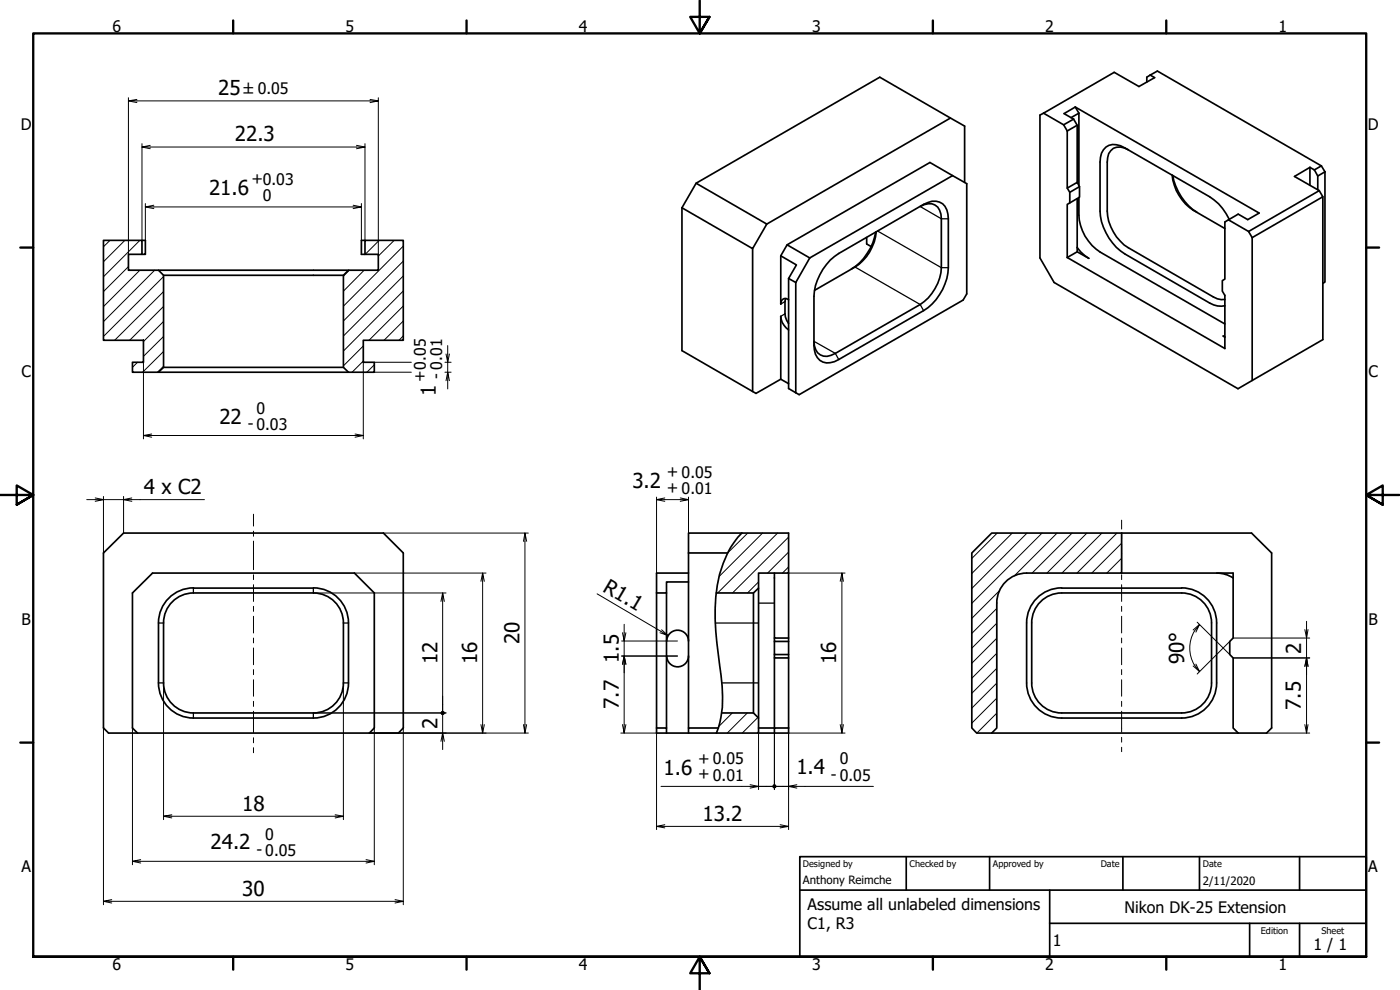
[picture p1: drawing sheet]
<svg xmlns="http://www.w3.org/2000/svg" width="420mm" height="297mm" viewBox="0 0 420 297" stroke-linecap="round" stroke-linejoin="round" font-family="sans-serif">
<!-- layer: Hatch (ISO) -->
<g fill="none" stroke="#000" stroke-width=".3">
<path d="M33 72.1l-1.9 1.9M37.5 72.1l-6.4 6.4M38.5 80l-7.4 7.5M42 72.1l-10.9 10.9M42.6 75.9l-.3 .4M113.8 72.1l-4.2 4.2M118.3 72.1l-4.8 4.7M121 78.3l-17.9 18M121 73.8l-17.9 18.1M42 81.1l-10.9 10.9M46.4 81.1l-15.3 15.4M49.1 96.4l-6 6.1"/>
<path d="M49.1 91.9l-10.2 10.2M49.1 87.5l-14.7 14.6M49.1 83l-18 18M104.8 81.1l-1.7 1.8M109.3 81.1l-6.2 6.3M121 96.3l-5.7 5.8M121 91.8l-10.3 10.3M121 87.3l-17.9 18M121 82.8l-17.9 18M41.3 108.7l-1.5 1.5M49.1 109.9l-1.9 1.8M49.1 105.5l-6.3 6.2"/>
<path d="M49.1 101l-6 5.9M109 108.3l-3.3 3.4M109 103.8l-5.9 6M112.3 109.5l-2.2 2.2M121 100.8l-1.2 1.3M224.4 159.9l-6.1 6.1M228.9 159.9l-13.1 13.1M233.4 159.9l-18 18M299.3 159.9l-7.6 7.7M303.8 159.9l-12.1 12.2M308.2 159.9l-16.5 16.7M312.7 159.9l-21 21.1"/>
<path d="M317.2 159.9l-12.8 12.9M321.8 159.9l-12 12M326.2 159.9l-12 12M330.7 159.9l-12 12M335.2 159.9l-12 12M227.6 174.6l-3.3 3.3M236.7 170.1l-1.9 1.8M236.7 165.7l-6.3 6.2M236.7 161.1l-16.9 16.8M300 177.2l-8.3 8.3M336.6 167.5l-4.4 4.4M336.6 163l-8.9 8.9"/>
<path d="M299.1 196l-7.4 7.5M299.1 191.5l-7.4 7.5M299.1 187l-7.4 7.5M299.1 182.5l-7.4 7.5M219.8 213.9l-4.2 4.1M224.3 213.9l-6.1 6M227.5 215.3l-4.7 4.6M227.6 219.6l-.3 .3M299.1 214l-5.9 5.9M299.1 209.5l-7.4 7.5M299.1 205l-7.4 7.5M299.1 200.5l-7.4 7.5"/>
</g>
<!-- layer: Visible Narrow (ISO) -->
<g fill="none" stroke="#000" stroke-width=".38">
<path d="M263.4 69.3l19.1 11h2.1M276.2 62l6.3 3.6h2.1M235.6 94.2l-1.3 .7M235.6 90.5l-1.3 .7M256.6 80.1l19.6 11.3 1 1.8M244.3 102.4l6.4 3.6 1 1.9M58 176.5v1.4M94 176.5v1.4M47.6 186.9h1.5M103.1 186.9h1.5M214.7 186.9h12.9M227.6 181h4.8"/>
<path d="M47.6 204.9h1.5M58 213.9v1.5M94 213.9v1.5M103.1 204.9h1.5M216.6 204.9h11"/>
</g>
<!-- layer: Visible (ISO) -->
<g fill="none" stroke="#000" stroke-width=".51">
<path d="M285.2 35.4l-55.1 31.8M313.2 34l-1.1 .5v42.9l4.3 7.4 55.1 31.8 25.5-14.7v-42.9M313.2 34l6 3.5M319.2 37.5l1.1 1.8M320.3 39.3v17.1l.8 1.3v3.2l-.8 .4v16M322.2 35.7l1.1 1.9-3 1.7M322.2 35.7l-3 1.8M322.7 32.1l55.2 31.8-3.4 2-2.9-1.7-2.9 1.8M322.7 32.1l-3.4 2 2.9 1.6M322.7 32.1l1.1 1.9M323.3 37.6v17.1M323.8 34v21.6"/>
<path d="M323.8 34l-2.4 1.3M345.2 22.5l2.1-1.2 49.3 28.5M345.2 22.5l1.3 .8-4.7 2.7-7.4-4.3-21.2 12.3M345.2 22.5l-1 .7v1.4M208.9 55l21.2 12.2-4.2 7.4-21.2-12.3M285.9 52.7l4.2 2.4v33.1l-1 1.8-49.3 28.4-1-.6M285.9 52.7l-6.8-3.9-42.9 24.7M285.9 52.7l-42.9 24.7M289.5 54.7v-16.9l-25.5-14.6-55.1 31.8-4.2 7.3M321.1 57.7l2.9-1.7v3.2l-2.9 1.7M323.3 59.6v14.7M323.8 59.3a18.2 18.2 0 0 0 1.8 11.6 13.6 13.6 0 0 0 4.5 4.7l37.5 21.6"/>
<path d="M324 56l-.7-1.3-3 1.7M338.6 44.9a3.8 3.8 0 0 0-6.2 2.4l-.1 16.1a14 14 0 0 0 6.3 10.9l25.5 14.8 1.2 .5 1.2 .3 1.1-.1M351.8 52.6a14.5 14.5 0 0 0 6.3 10.5l9.5 5.5M351.9 52.6a16.7 16.7 0 0 0 7.3 11.1M393.1 50.2l1.4 .8M393.1 50.2v5.4M393.1 50.2l-4.6 2.7 7.4 4.3M394.5 51l1 1.8 2.1-1.3M395.5 52.8v4.1M395.9 57.2l1.1 1.8-21.2 12.3M395.9 57.2l-21.2 12.3M396.6 49.8l1 1.7"/>
<path d="M396.6 49.8l-2.1 1.2M397.6 51.5v33.1l-.6 .4M31.1 72.1h11.5v4.2h-4.1v4.8h9.1l1.5 1.5v27.6l-1.5 1.5h-7.8v-3h3.3v-6.6h-12zM42.6 72.1h1v4.2h-1M109.5 72.1h11.5v30h-12v6.6h3.3v3h-7.7l-1.5-1.5v-27.6l1.5-1.5h8.9v-4.8h-4zM109.5 72.1h-1v4.2h1M204.7 62.3v42.9l22.2 12.8 7.4-4.2M225.9 74.6v42.9M234.3 76.8v14.4a1.42 1.42 0 0 1 .7-1.5 1.42 1.42 0 0 1 1.7 .2M243 77.4l-6.8-3.9-1.9 3.3 4.7 2.7-2.3 4.1 2.1 1.2M243 77.4l-4.2 7.4M249.2 78l2.5-1.9 25.5-14.8a5.1 5.1 0 0 1 5.7-.2 5.7 5.7 0 0 1 1.7 4.5v14.7a16.2 16.2 0 0 1-7.4 12.9l-25.5 14.7a4.4 4.4 0 0 1-7-1.6l-.4-2.7v-14.7a16.8 16.8 0 0 1 4.9-10.9z"/>
<path d="M260.1 71.2v2l1.3 .8M262.8 69.6a16.7 16.7 0 0 1-7.3 11.1M263 69.6a14 14 0 0 1-6.4 10.5l-12.1 7M276.2 62a3.9 3.9 0 0 1 4.4-.5 3.9 3.9 0 0 1 1.9 4.1v14.7a14.4 14.4 0 0 1-6.3 11.1l-25.5 14.6a4.1 4.1 0 0 1-5.3-.2l-1-2.1-.1-1.3M323.3 74.3l1.1 1.3 2.4 1.9-3.5-1.9zM323.3 75.6l-3 1.7M368.7 66l-1.1 .6v17.1l-.8 .5v3.2l.8 1.2v16l-47.3-27.3M368.7 66l6 3.5M368.9 65.8a16 16 0 0 0-5.9-6.8l-25.4-14.6a4.4 4.4 0 0 0-7 1.6l-.5 2.6v14.8a16.7 16.7 0 0 0 7.5 12.8l25.4 14.7a6.2 6.2 0 0 0 4.6 .8M374.7 69.5l1.1 1.8M375.8 71.3v42.9M47.6 81.1h57"/>
<path d="M49.1 82.6h54M235.8 89.6l-.2 .4a11.5 11.5 0 0 0 .5 6.1l.6 1M236.7 99a5.6 5.6 0 0 1-2.4-4.1v18.9M236.7 83.6v33l2.1 1.2M238.8 84.8v33M47.6 111.7h57M49.1 110.2h54M234.3 113.8l2.4 1.3M367.6 101.1l-.5-.3 .5 .3M222.6 159.9h14.1v12h-9.1v4.6l-1.5 1.4h-11.2M222.6 159.9a29.7 29.7 0 0 0-7.8 19.2 99.9 99.9 0 0 0 1.6 23.6 32.9 32.9 0 0 1-1.4 17.2M222.6 159.9h-16v6"/>
<path d="M336.6 159.9h-39l-5.9 6v52.5l1.4 1.5h4.5l1.5-1.5v-37.4M336.6 159.9v12h-28.5M336.6 159.9h39l6 6v52.5l-1.5 1.5h-82.5M31.1 165.9l6-6h78l5.9 6v52.5l-1.4 1.5h-87l-1.5-1.5zM58 176.5h36M58.1 176.4a10.5 10.5 0 0 0-10.5 10.5v18a10.5 10.5 0 0 0 10.5 10.5h35.9M94 177.9h-35.9a9 9 0 0 0-9 9v18a9 9 0 0 0 9 9h35.9M94.1 176.4a10.5 10.5 0 0 1 10.5 10.5v18a10.5 10.5 0 0 1-10.5 10.5M94.1 177.9a9 9 0 0 1 9 9v18a9 9 0 0 1-9 9M200 177.9v40.5M206.6 174.6h-6.6v3.3h-3M206.6 171.9h-9.6v48h18"/>
<path d="M206.6 165.9h11.8M206.6 165.9v52.5M226.1 177.9v36M227.6 176.5v38.9M232.4 171.9v19.5h4.3M236.7 171.9v46.5M308.1 171.9a9 9 0 0 0-9 9M318.6 176.4a10.5 10.5 0 0 0-10.5 10.5v18a10.5 10.5 0 0 0 10.5 10.5h36M318.6 176.5h36M336.6 171.9h33.5v19.5l-1 1.1v3.9l1 1v21l1.5 1.5M354.6 177.9a9 9 0 0 1 9 9v18a9 9 0 0 1-9 9M354.6 176.4a10.5 10.5 0 0 1 10.5 10.5v18a10.5 10.5 0 0 1-10.5 10.5"/>
<path d="M354.6 177.9h-36a9 9 0 0 0-9 9v18a9 9 0 0 0 9 9h36M365.2 171.9l2.2 .3 2.7 1.2M200.1 196.8a3.3 3.3 0 0 0 3.3 3.3 3.3 3.3 0 0 0 3.2-3.3M200.1 192.4a3.3 3.3 0 0 1 3.3-3.3 3.3 3.3 0 0 1 3.2 3.3M232.4 191.4v1.1h4.3M232.4 192.5v3.9h4.3M232.4 196.4v1h4.3M232.4 197.4v21h-4.8M41.3 219.9l-1.5-1.5v-40.5l6-6h60.6l5.9 6v40.5l-1.4 1.5M197 218.4h3v1.5M215.6 218.4h-9v1.5M216.6 213.9h9.5l1.5 1.5v4.5h-12.6"/>
<path d="M236.7 218.4h-4.3v1.5M236.7 218.4v1.5h-9.1"/>
</g>
<!-- layer: Border (ISO) -->
<g fill="none" stroke="#000" stroke-width=".7">
<path d="M70 6.1v3.9M140 6.1v3.9M210 0v10l-2.9-4.9h5.8l-2.9 4.9 2.9-4.9M280 6.1v3.9M350 6.1v3.9M6.1 74.3h3.9M410 74.3h3.9M0 148.5h10l-5-2.8v5.7l5-2.9-5 2.9M420 148.5h-10l5-2.8v5.7l-5-2.9 5 2.9M6.1 222.8h3.9M410 222.8h3.9M10 287.1v-277.1h400v277.1h-400h400"/>
<path d="M70 287.1v3.8M140 287.1v3.8M212.9 292l-2.9-4.9 2.9 4.9h-5.8l2.9-4.9v9.9M280 287.1v3.8M350 287.1v3.8"/>
</g>
<!-- layer: Title (ISO) -->
<path d="M240 257h170v30.1h-170zM272 257v10.1M297 257v10.1M337 257v10.1M360 257v10.1M390 257v10.1M240 267.1h170M315 277h95M315 267.1v20M375 277v10.1M390 277v10.1" fill="none" stroke="#000" stroke-width=".51"/>
<!-- layer: Dimension (ISO) -->
<g fill="none" stroke="#000" stroke-width=".3">
<path d="M38.5 30.3l2.6 .5M38.5 29.3v47M41.1 29.8l-2.6 .5h75l-2.4 .5M111.1 29.8l2.4 .5M113.5 29.3v47M42.6 44.1l2.5 .5M42.6 43.1v29M45.1 43.6l-2.5 .5h66.9l-2.5 .5M107 43.6l2.5 .5M109.5 43.1v29M43.6 62.1l2.6 .5M43.6 61.1v11"/>
<path d="M46.2 61.6l-2.6 .5h64.9l-2.5 .5M106 61.6l2.5 .5M108.5 61.1v11M43.1 108.7v23M109 108.7v23M112.3 108.7h11.1M112.3 111.7h11.1M133.5 108.7h1.9M133.5 111.7h1.9M134.4 103.7v5l-.5-2.5M134.9 114.2l-.5-2.5v5M134.9 106.2l-.5 2.5v3l-.5 2.5"/>
<path d="M43.1 130.7l2.4 .5M45.5 130.2l-2.4 .5h65.9l-2.4 .5M106.6 130.2l2.4 .5M26 149.9h5.1l-2.5 .5M28.6 149.4l2.5 .5h6l2.5 .5M31.1 149v16.9M37.1 149v10.9M39.6 149.4l-2.5 .5h24.2M115.1 159.9h43.5M157.5 159.9l-.4 2.5M197 149.9l2.5 .5M197 149.1v22.8"/>
<path d="M199.5 149.4l-2.5 .5h9.6l-2.4 .5M204.2 149.4l2.4 .5M206.6 149.1v22.8M94 177.9h39.9M106.4 171.9h39.5M132.8 177.9l-.5 2.6M144.8 171.9l-.5 2.5M145.4 174.4l-.6-2.5v48l-.5-2.5M158.1 162.4l-.6-2.5v60l-.4-2.5M179.2 178.2l21.3 12.5-2.4-.8M236.7 171.9h16.9M252.7 171.9l-.5 2.5"/>
<path d="M253.1 174.4l-.4-2.5v48l-.5-2.5M133.3 180.5l-.5-2.6v35.4M186.6 192.3h16.7M186.6 196.8h16.7M187.3 187.3v5l-.5-2.4M187.8 199.3l-.5-2.5v23.1l-.5-2.5M187.8 189.9l-.5 2.4v4.5l-.5 2.5M198.6 189l1.9 1.7M358.5 199.5l1.5 2-1.9-1.7M358.9 189.7l1.1-2.3a10 10 0 0 0-1.5 12.2M358.9 199.2l1.1 2.3M359.3 186.7l9.8 9.7"/>
<path d="M360 187.4l-1.9 1.6M369.1 192.5l-9.8 9.7M370.1 191.4h23M370.1 197.4h23M392.1 186.4v5l-.5-2.5M392.6 199.9l-.5-2.5v22.5l-.5-2.5M392.6 188.9l-.5 2.5v6l-.5 2.5M31.1 218.4v53M39.8 218.4v41M49.1 204.9v41M94 213.9h39.9M103.1 204.9v41"/>
<path d="M110.9 219.9h47.7M112.3 218.4v41M121 218.4v53M132.8 213.9v6l-.5 2.5M145.4 217.4l-.6 2.5M158.1 217.4l-.6 2.5M186.3 219.9h10.7v29M187.8 217.4l-.5 2.5M227.6 219.9v17M232.4 219.9v17M253.1 217.4l-.4 2.5M253.6 219.9h-16.9v29"/>
<path d="M380.1 219.9h13M392.6 217.4l-.5 2.5M133.3 222.4l-.5-2.5v5M198.4 236h29.2l-2.5 .5M225.1 235.4l2.5 .6M227.5 236h9.2l2.4 .5M233 236h4.4M239.1 235.4l-2.4 .6h25.4M39.8 258.4l2.4 .5M42.2 257.9l-2.4 .5h72.5l-2.4 .5M49.1 244.9l2.5 .5M51.6 244.5l-2.5 .4h54l-2.5 .5"/>
<path d="M100.6 244.5l2.5 .4M109.9 257.9l2.4 .5M197 248l2.5 .4M199.5 247.4l-2.5 .6h39.7l-2.6 .4M234.1 247.4l2.6 .6M31.1 270.4l2.4 .5M33.5 269.9l-2.4 .5h89.9l-2.4 .5M118.6 269.9l2.4 .5"/>
</g>
<!-- layer: Centerline (ISO) -->
<g fill="none" stroke="#000" stroke-width=".3">
<path d="M76.1 154.3v3.5M76.1 159.4v1.5M336.6 156.1v2.6M76.1 162.4v8.5M76.1 172.5v1.4M76.1 175.4v5.1M336.6 160.3v1.4M336.6 163.2v7.7M336.6 172.5v1.4M336.6 175.4v5.1M76.1 181.9v1.5M76.1 184.9v5"/>
<path d="M76.1 191.4v1.5M76.1 194.4v5M336.6 181.9v1.5M336.6 184.9v5M336.6 191.4v1.5M336.6 194.4v5M76.1 200.9v1.5M76.1 203.9v5M76.1 210.4v1.5M76.1 213.4v6.4M336.6 200.9v1.5M336.6 203.9v5"/>
<path d="M336.6 210.4v1.5M336.6 213.4v6.3M76.1 221.3v1.6M76.1 224.3v1.6M336.6 221.2v1.5M336.6 224.2v1.3"/>
</g>
<!-- layer: Dimension (ISO) -->
<g fill="#000">
<circle cx="132.8" cy="213.9" r=".63"/>
<circle cx="232.4" cy="235.9" r=".63"/>
</g>
<g font-size="6.2">
<text x="65.5" y="28.6">25</text>
<text x="70.5" y="42.4">22.3</text>
<text x="62.7" y="58.5">21.6</text>
<text x="130.8" y="118.7" transform="rotate(-90 130.8 118.7)">1</text>
<text x="65.8" y="127.2">22</text>
<text x="43.1" y="148.3">4 x C2</text>
<text x="189.8" y="146.4">3.2</text>
<text x="180.7" y="177.2" transform="rotate(30 180.7 177.2)">R1.1</text>
<text x="155.9" y="193.3" transform="rotate(-90 155.9 193.3)">20</text>
<text x="390.5" y="196.1" transform="rotate(-90 390.5 196.1)">2</text>
<text x="131.3" y="199.3" transform="rotate(-90 131.3 199.3)">12</text>
<text x="143.2" y="199.3" transform="rotate(-90 143.2 199.3)">16</text>
<text x="185.7" y="198.9" transform="rotate(-90 185.7 198.9)">1.5</text>
<text x="251" y="199.3" transform="rotate(-90 251 199.3)">16</text>
<text x="355.4" y="199.2" transform="rotate(-90 355.4 199.2)">90°</text>
<text x="185.7" y="212.7" transform="rotate(-90 185.7 212.7)">7.7</text>
<text x="390.4" y="213" transform="rotate(-90 390.4 213)">7.5</text>
<text x="131.3" y="218.6" transform="rotate(-90 131.3 218.6)">2</text>
<text x="199.1" y="232.4">1.6</text>
<text x="239" y="232.3">1.4</text>
<text x="72.7" y="243.3">18</text>
<text x="210.8" y="246.2">13.2</text>
<text x="63.2" y="254.9">24.2</text>
<text x="72.7" y="268.7">30</text>
</g>
<g font-size="4.8">
<text x="33.7" y="9.6">6</text>
<text x="103.7" y="9.6">5</text>
<text x="173.7" y="9.6">4</text>
<text x="243.7" y="9.6">3</text>
<text x="313.7" y="9.6">2</text>
<text x="383.7" y="9.6">1</text>
<text x="6.2" y="38.9">D</text>
<text x="410.5" y="38.9">D</text>
<text x="75.5" y="55.3">+0.03</text>
<text x="78.9" y="60.4">0</text>
<text x="6.4" y="113.1">C</text>
<text x="132.5" y="113.6" transform="rotate(-90 132.5 113.6)">- 0.01</text>
<text x="410.7" y="113.1">C</text>
<text x="127.6" y="114.5" transform="rotate(-90 127.6 114.5)">+0.05</text>
<text x="77" y="124.1">0</text>
<text x="74.4" y="128.8">- 0.03</text>
<text x="200.2" y="143.2">+ 0.05</text>
<text x="200.2" y="147.9">+ 0.01</text>
<text x="6.4" y="187.4">B</text>
<text x="410.7" y="187.4">B</text>
<text x="209.5" y="233.9">+ 0.01</text>
<text x="209.5" y="229.2">+ 0.05</text>
<text x="252" y="229.3">0</text>
<text x="249.4" y="234">- 0.05</text>
<text x="79.6" y="251.9">0</text>
<text x="77" y="256.5">- 0.05</text>
<text x="6.4" y="261.7">A</text>
<text x="410.7" y="261.7">A</text>
<text x="242.4" y="273">Assume all unlabeled dimensions</text>
<text x="337.4" y="273.9">Nikon DK-25 Extension</text>
<text x="242.4" y="278.8">C1, R3</text>
<text x="316" y="283.8">1</text>
<text x="394.2" y="285">1 / 1</text>
<text x="33.7" y="290.9">6</text>
<text x="103.7" y="290.9">5</text>
<text x="173.7" y="290.9">4</text>
<text x="243.7" y="290.9">3</text>
<text x="313.7" y="290.9">2</text>
<text x="383.7" y="290.9">1</text>
</g>
<text font-size="4.6" x="73.1" y="28.1">±0.05</text>
<g font-size="3.4">
<text x="241" y="265.4">Anthony Reimche</text>
<text x="361" y="265.5">2/11/2020</text>
</g>
<g font-size="2.7">
<text x="241" y="260.1">Designed by</text>
<text x="273" y="260.1">Checked by</text>
<text x="298" y="260.1">Approved by</text>
<text x="330.3" y="260">Date</text>
<text x="361" y="260">Date</text>
<text x="378.4" y="280.1">Edition</text>
<text x="396.6" y="280.1">Sheet</text>
</g>
</svg>
